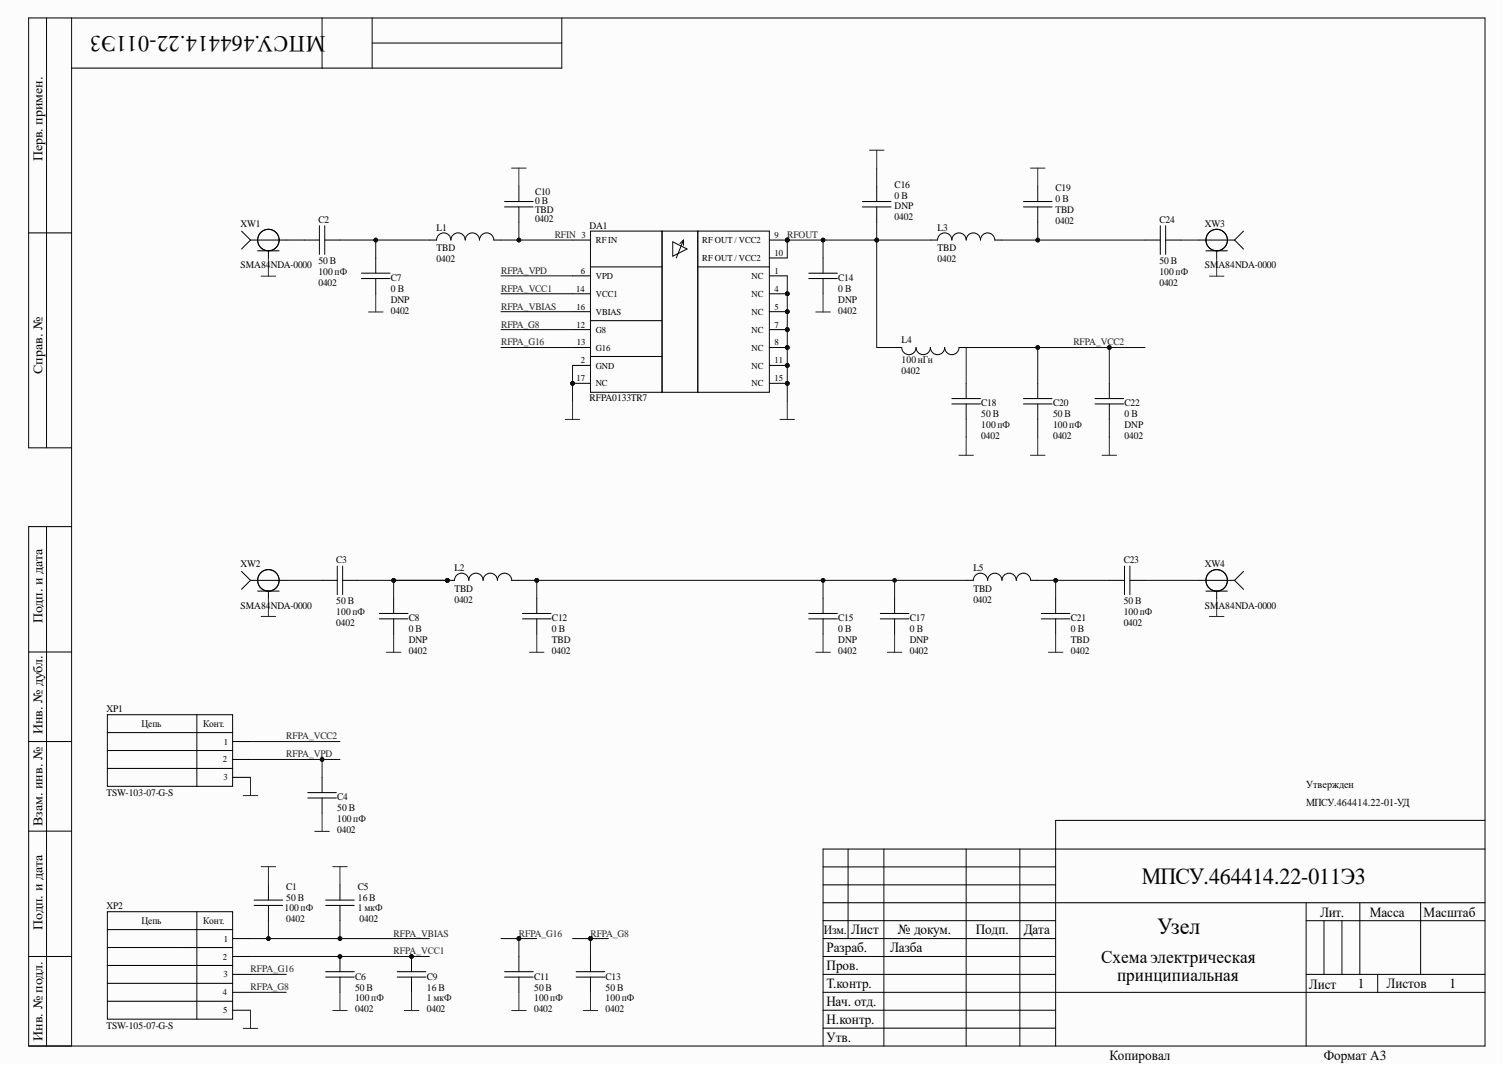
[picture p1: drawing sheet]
<svg xmlns="http://www.w3.org/2000/svg" width="420mm" height="297mm" viewBox="0 0 420 297" stroke-linecap="round" stroke-linejoin="round" font-family="sans-serif">
<g fill="#fcfcfc">
<path d="M0 0h419.5v296.7h-419.5z" fill-rule="evenodd"/>
<path d="M0 0h419.5v296.7h-419.5z" fill-rule="evenodd"/>
</g>
<g fill="none" stroke="#000" stroke-width=".28">
<path d="M13 5v119.9M20 5v286.8M89.9 5v14M103.9 12h52.9M103.9 5v14M156.8 5v14h-136.8M8 65h12M20 124.9h-12v-119.9h406.5v286.8h-406.5v-144.9h12M13 146.9v144.9M8 181.8h12M8 206.8h12M8 231.8h12"/>
<path d="M229.7 236.8h184.8M229.7 236.8v55M236.7 236.8v25M246.7 236.8v55M269.7 236.8v55M284.7 236.8v55M414.5 228.8h-119.8v63M229.7 251.8h184.8M229.7 246.8h65M229.7 241.8h65M229.7 256.8h65M364.6 256.8h49.9"/>
<path d="M364.6 251.8v40M369.6 256.8v15M374.6 256.8v15M379.6 251.8v20M396.5 251.8v20M8 266.8h12M229.7 276.8h184.8M229.7 271.8h65M229.7 266.8h65M229.7 261.8h65M364.6 271.8h49.9M384.6 271.8v5"/>
<path d="M229.7 286.8h65M229.7 281.8h65"/>
</g>
<circle cx="219.7" cy="81.9" r=".51" fill="#0e0e0e"/>
<circle cx="219.7" cy="81.9" r=".51" fill="none" stroke="#0e0e0e" stroke-width=".28"/>
<circle cx="219.7" cy="86.9" r=".51" fill="#0e0e0e"/>
<circle cx="219.7" cy="86.9" r=".51" fill="none" stroke="#0e0e0e" stroke-width=".28"/>
<circle cx="219.7" cy="91.9" r=".51" fill="#0e0e0e"/>
<circle cx="219.7" cy="91.9" r=".51" fill="none" stroke="#0e0e0e" stroke-width=".28"/>
<circle cx="219.7" cy="96.9" r=".51" fill="#0e0e0e"/>
<circle cx="219.7" cy="96.9" r=".51" fill="none" stroke="#0e0e0e" stroke-width=".28"/>
<circle cx="219.7" cy="67" r=".51" fill="#0e0e0e"/>
<circle cx="219.7" cy="67" r=".51" fill="none" stroke="#0e0e0e" stroke-width=".28"/>
<circle cx="219.7" cy="101.9" r=".51" fill="#0e0e0e"/>
<circle cx="219.7" cy="101.9" r=".51" fill="none" stroke="#0e0e0e" stroke-width=".28"/>
<circle cx="219.7" cy="106.9" r=".51" fill="#0e0e0e"/>
<circle cx="219.7" cy="106.9" r=".51" fill="none" stroke="#0e0e0e" stroke-width=".28"/>
<circle cx="159.8" cy="106.9" r=".51" fill="#0e0e0e"/>
<circle cx="159.8" cy="106.9" r=".51" fill="none" stroke="#0e0e0e" stroke-width=".28"/>
<path d="M159.8 67h5M214.7 76.9h5M214.7 81.9h5M159.8 101.9h5" fill="none" stroke="#000" stroke-width=".28"/>
<circle cx="219.7" cy="81.9" r=".51" fill="#0e0e0e"/>
<circle cx="219.7" cy="81.9" r=".51" fill="none" stroke="#0e0e0e" stroke-width=".28"/>
<path d="M214.7 86.9h5" fill="none" stroke="#000" stroke-width=".28"/>
<circle cx="219.7" cy="86.9" r=".51" fill="#0e0e0e"/>
<circle cx="219.7" cy="86.9" r=".51" fill="none" stroke="#0e0e0e" stroke-width=".28"/>
<path d="M159.8 76.9h5M214.7 91.9h5" fill="none" stroke="#000" stroke-width=".28"/>
<circle cx="219.7" cy="91.9" r=".51" fill="#0e0e0e"/>
<circle cx="219.7" cy="91.9" r=".51" fill="none" stroke="#0e0e0e" stroke-width=".28"/>
<path d="M214.7 96.9h5" fill="none" stroke="#000" stroke-width=".28"/>
<circle cx="219.7" cy="96.9" r=".51" fill="#0e0e0e"/>
<circle cx="219.7" cy="96.9" r=".51" fill="none" stroke="#0e0e0e" stroke-width=".28"/>
<path d="M214.7 67h5" fill="none" stroke="#000" stroke-width=".28"/>
<circle cx="219.7" cy="67" r=".51" fill="#0e0e0e"/>
<circle cx="219.7" cy="67" r=".51" fill="none" stroke="#0e0e0e" stroke-width=".28"/>
<path d="M214.7 71.9h5M214.7 101.9h5" fill="none" stroke="#000" stroke-width=".28"/>
<circle cx="219.7" cy="101.9" r=".51" fill="#0e0e0e"/>
<circle cx="219.7" cy="101.9" r=".51" fill="none" stroke="#0e0e0e" stroke-width=".28"/>
<path d="M159.8 91.9h5M159.8 96.9h5M159.8 81.9h5M214.7 106.9h5" fill="none" stroke="#000" stroke-width=".28"/>
<circle cx="219.7" cy="106.9" r=".51" fill="#0e0e0e"/>
<circle cx="219.7" cy="106.9" r=".51" fill="none" stroke="#0e0e0e" stroke-width=".28"/>
<path d="M159.8 86.9h5M159.8 106.9h5" fill="none" stroke="#000" stroke-width=".28"/>
<circle cx="159.8" cy="106.9" r=".51" fill="#0e0e0e"/>
<circle cx="159.8" cy="106.9" r=".51" fill="none" stroke="#0e0e0e" stroke-width=".28"/>
<g fill="none" stroke="#000" stroke-width=".28">
<path d="M140.8 56.2h8M140.8 57.7h8M144.8 52v4.2M144.8 57.7v4.3M285.7 56.2h8M285.7 57.7h8M289.7 52v4.2M289.7 57.7v4.3M84.9 67h4.3M89.2 63v7.9M90.6 63v7.9M90.6 67h4.3"/>
<path d="M119.9 67h2a2 2 0 0 1 2-2 2 2 0 0 1 2 2 2 2 0 0 1 2-2 2 2 0 0 1 2 2 2 2 0 0 1 1.9-2 2 2 0 0 1 2 2 2 2 0 0 1 2-2 2 2 0 0 1 2 2h2M164.8 64.5h20v44.9h-20zM164.8 74.4h20M184.8 64.5h10v44.9h-10zM187.8 67.5l4 2-4 2zM190.8 67l-2 4.9M190.8 67v1.4M190.8 67l-1 1M194.8 64.5h19.9v44.9h-19.9zM194.8 74.4h19.9M225.7 77.7h8M225.7 76.2h8"/>
<path d="M229.7 71.9v4.3M229.7 77.7v4.2M319.6 67h4.3M323.9 63v8M325.4 63v8M325.4 67h4.2M164.8 89.4h20M164.8 99.4h20M249.7 96.9h2a2 2 0 0 0 2 2 2 2 0 0 0 2-2 2 2 0 0 0 2 2 2 2 0 0 0 2-2 2 2 0 0 0 2 2 2 2 0 0 0 2-2 2 2 0 0 0 2 2 2 2 0 0 0 2-2h2M265.7 112.7h8M265.7 111.2h8M269.7 106.9v4.3"/>
<path d="M269.7 112.7v4.2M285.7 112.7h8M285.7 111.2h8M289.7 106.9v4.3M289.7 112.7v4.2M305.6 112.7h8M305.6 111.2h8M309.6 106.9v4.3M309.6 112.7v4.2M89.9 216.8v4.3M85.9 221.1h8M85.9 222.6h8"/>
<path d="M89.9 222.6v4.2M140.8 271h8M140.8 272.5h8M144.8 266.8v4.2M144.8 272.5v4.3M160.8 271h8M160.8 272.5h8M164.8 266.8v4.2M164.8 272.5v4.3"/>
</g>
<g fill="none" stroke="#262626" stroke-width=".28">
<path d="M142.8 46.9h4.1M144.8 46.9v5.1M242.7 41.9h4M244.7 41.9v5.1M287.6 46.9h4.1M289.7 46.9v5.1M102.8 87h4.1M104.9 81.9v5.1M227.7 87h4.1M229.7 81.9v5.1M157.8 117h4M159.8 111.9v5.1"/>
<path d="M217.7 117h4.1M219.7 111.9v5.1M267.7 127h4M269.7 121.9v5.1M287.6 127h4.1M289.7 121.9v5.1M307.6 127h4.1M309.6 121.9v5.1M87.9 231.9h4M89.9 226.8v5.1M144.8 276.8v5M164.8 276.8v5"/>
<path d="M142.8 281.8h4.1M162.8 281.8h4"/>
</g>
<circle cx="164.8" cy="261.8" r=".51" fill="#0e0e0e"/>
<circle cx="164.8" cy="261.8" r=".51" fill="none" stroke="#0e0e0e" stroke-width=".28"/>
<circle cx="144.8" cy="261.8" r=".51" fill="#0e0e0e"/>
<circle cx="144.8" cy="261.8" r=".51" fill="none" stroke="#0e0e0e" stroke-width=".28"/>
<path d="M70.9 252.5h8M70.9 251h8M74.9 246.8v4.2M74.9 252.5v4.3" fill="none" stroke="#000" stroke-width=".28"/>
<circle cx="94.9" cy="266.8" r=".51" fill="#0e0e0e"/>
<circle cx="94.9" cy="266.8" r=".51" fill="none" stroke="#0e0e0e" stroke-width=".28"/>
<path d="M90.9 271h8M90.9 272.5h8M94.9 266.8v4.2" fill="none" stroke="#000" stroke-width=".28"/>
<circle cx="94.9" cy="266.8" r=".51" fill="#0e0e0e"/>
<circle cx="94.9" cy="266.8" r=".51" fill="none" stroke="#0e0e0e" stroke-width=".28"/>
<path d="M94.9 272.5v4.3" fill="none" stroke="#000" stroke-width=".28"/>
<circle cx="114.9" cy="266.8" r=".51" fill="#0e0e0e"/>
<circle cx="114.9" cy="266.8" r=".51" fill="none" stroke="#0e0e0e" stroke-width=".28"/>
<path d="M110.9 271h8M110.9 272.5h8M114.9 266.8v4.2" fill="none" stroke="#000" stroke-width=".28"/>
<circle cx="114.9" cy="266.8" r=".51" fill="#0e0e0e"/>
<circle cx="114.9" cy="266.8" r=".51" fill="none" stroke="#0e0e0e" stroke-width=".28"/>
<g fill="none" stroke="#000" stroke-width=".28">
<path d="M240.7 57.7h8M240.7 56.2h8M244.7 52v4.2M244.7 57.7v4.3M67.4 64.5l2.5 2.5M69.9 67h10M69.9 67l-2.5 2.4M71.9 70h6M74.9 70v1.9M100.9 77.7h8M100.9 76.2h8M104.9 71.9v4.3"/>
<path d="M104.9 77.7v4.2M259.7 67h2a2 2 0 0 1 2-2 2 2 0 0 1 2 2 2 2 0 0 1 2-2 2 2 0 0 1 2 2 2 2 0 0 1 2-2 2 2 0 0 1 2 2 2 2 0 0 1 2-2 2 2 0 0 1 2 2h2M334.6 67h10M336.6 70h6M339.6 70v1.9M344.6 67l2.5 2.5M347.1 64.5l-2.5 2.5M67.4 159.4l2.5 2.5M347.1 159.4l-2.5 2.5M69.9 161.9h10M69.9 161.9l-2.5 2.5M71.9 164.9h6"/>
<path d="M74.9 164.9v2M334.6 161.9h10M336.6 164.9h6M339.6 164.9v2M344.6 161.9l2.5 2.5M30 199.3h34.9v20h-34.9zM54.9 199.3v20M30 204.3h34.9M30 209.3h34.9M30 214.3h34.9M64.9 206.8h5M64.9 211.8h5"/>
<path d="M64.9 216.8h5M30 254.3h34.9v30h-34.9zM30 259.3h34.9M54.9 254.3v30M90.9 252.5h8M90.9 251h8M94.9 246.8v4.2M94.9 252.5v4.3M30 264.3h34.9M30 269.3h34.9M30 274.3h34.9M30 279.3h34.9"/>
<path d="M64.9 261.8h5M64.9 266.8h5M64.9 271.8h5M64.9 276.8h5M114.9 272.5v4.3M64.9 281.8h5"/>
<circle cx="74.9" cy="67" r="3"/>
<circle cx="339.6" cy="67" r="3"/>
<circle cx="74.9" cy="161.9" r="3"/>
<circle cx="339.6" cy="161.9" r="3"/>
</g>
<g fill="none" stroke="#262626" stroke-width=".28">
<path d="M72.9 77h4M74.9 71.9v5.1M337.6 77h4M339.6 71.9v5.1M72.9 171.9h4M74.9 166.9v5M337.6 171.9h4M339.6 166.9v5M69.9 216.8v5.1M67.9 221.9h4.1M72.9 241.7h4.1M74.9 241.7v5.1"/>
<path d="M92.9 241.7h4M94.9 241.7v5.1M94.9 276.8v5M114.9 276.8v5M67.9 286.8h4.1M69.9 281.8v5M92.9 281.8h4M112.8 281.8h4.1"/>
</g>
<circle cx="219.7" cy="67" r=".51" fill="#0e0e0e"/>
<circle cx="219.7" cy="67" r=".51" fill="none" stroke="#0e0e0e" stroke-width=".28"/>
<path d="M94.1 157.9v8M95.6 157.9v8M89.9 161.9h4.2M95.6 161.9h4.3" fill="none" stroke="#000" stroke-width=".28"/>
<circle cx="124.9" cy="161.9" r=".51" fill="#0e0e0e"/>
<circle cx="124.9" cy="161.9" r=".51" fill="none" stroke="#0e0e0e" stroke-width=".28"/>
<path d="M124.9 161.9h2a2 2 0 0 1 2-2 2 2 0 0 1 2 2 2 2 0 0 1 1.9-2 2 2 0 0 1 2 2 2 2 0 0 1 2-2 2 2 0 0 1 2 2 2 2 0 0 1 2-2 2 2 0 0 1 2 2" fill="none" stroke="#000" stroke-width=".28"/>
<circle cx="124.9" cy="161.9" r=".51" fill="#0e0e0e"/>
<g fill="none" stroke="#0e0e0e" stroke-width=".28">
<path d="M94.9 67h10v4.9"/>
<circle cx="124.9" cy="161.9" r=".51"/>
</g>
<g fill="none" stroke="#000" stroke-width=".28">
<path d="M313.9 157.9v8M315.4 157.9v8M105.9 172.6h8M105.9 171.1h8M109.9 166.9v4.2M109.9 172.6v4.3M142.8 161.9h2M145.8 172.6h8M145.8 171.1h8M149.8 166.9v4.2M149.8 172.6v4.3M225.7 171.1h8"/>
<path d="M225.7 172.6h8M229.7 166.9v4.2M229.7 172.6v4.3M245.7 171.1h8M245.7 172.6h8M249.7 166.9v4.2M249.7 172.6v4.3M269.7 161.9h2a2 2 0 0 1 2-2 2 2 0 0 1 2 2 2 2 0 0 1 2-2 2 2 0 0 1 2 2 2 2 0 0 1 2-2 2 2 0 0 1 2 2 2 2 0 0 1 2-2 2 2 0 0 1 2 2h2M290.7 171.1h7.9M290.7 172.6h7.9M294.7 166.9v4.2M294.7 172.6v4.3"/>
<path d="M309.6 161.9h4.3M315.4 161.9h4.2"/>
</g>
<path d="M109.9 176.9v5M149.8 176.9v5M229.7 176.9v5M249.7 176.9v5M294.7 176.9v5M107.8 181.9h4.1M147.8 181.9h4.1M227.7 181.9h4.1M247.7 181.9h4M292.6 181.9h4.1" fill="none" stroke="#262626" stroke-width=".28"/>
<circle cx="104.9" cy="67" r=".51" fill="#0e0e0e"/>
<g fill="none" stroke="#0e0e0e" stroke-width=".28">
<path d="M104.9 67h15"/>
<circle cx="104.9" cy="67" r=".51"/>
</g>
<circle cx="104.9" cy="67" r=".51" fill="#0e0e0e"/>
<g fill="none" stroke="#0e0e0e" stroke-width=".28">
<path d="M139.8 67h20"/>
<circle cx="104.9" cy="67" r=".51"/>
</g>
<circle cx="144.8" cy="67" r=".51" fill="#0e0e0e"/>
<g fill="none" stroke="#0e0e0e" stroke-width=".28">
<path d="M289.7 106.9v-10h19.9v10"/>
<circle cx="144.8" cy="67" r=".51"/>
</g>
<circle cx="289.7" cy="96.9" r=".51" fill="#0e0e0e"/>
<circle cx="289.7" cy="96.9" r=".51" fill="none" stroke="#0e0e0e" stroke-width=".28"/>
<circle cx="309.6" cy="96.9" r=".51" fill="#0e0e0e"/>
<g fill="none" stroke="#0e0e0e" stroke-width=".28">
<path d="M289.7 96.9h-20v10"/>
<circle cx="309.6" cy="96.9" r=".51"/>
</g>
<circle cx="289.7" cy="96.9" r=".51" fill="#0e0e0e"/>
<g fill="none" stroke="#0e0e0e" stroke-width=".28">
<path d="M309.6 96.9h10M269.7 116.9v5M289.7 116.9v5M309.6 116.9v5"/>
<circle cx="289.7" cy="96.9" r=".51"/>
</g>
<circle cx="309.6" cy="96.9" r=".51" fill="#0e0e0e"/>
<g fill="none" stroke="#0e0e0e" stroke-width=".28">
<path d="M139.8 76.9h20M139.8 86.9h20M139.8 81.9h20M139.8 96.9h20M139.8 91.9h20M159.8 101.9v10"/>
<circle cx="309.6" cy="96.9" r=".51"/>
</g>
<circle cx="159.8" cy="106.9" r=".51" fill="#0e0e0e"/>
<g fill="none" stroke="#0e0e0e" stroke-width=".28">
<path d="M219.7 76.9v35"/>
<circle cx="159.8" cy="106.9" r=".51"/>
</g>
<circle cx="219.7" cy="106.9" r=".51" fill="#0e0e0e"/>
<circle cx="219.7" cy="106.9" r=".51" fill="none" stroke="#0e0e0e" stroke-width=".28"/>
<circle cx="219.7" cy="101.9" r=".51" fill="#0e0e0e"/>
<circle cx="219.7" cy="101.9" r=".51" fill="none" stroke="#0e0e0e" stroke-width=".28"/>
<circle cx="219.7" cy="96.9" r=".51" fill="#0e0e0e"/>
<circle cx="219.7" cy="96.9" r=".51" fill="none" stroke="#0e0e0e" stroke-width=".28"/>
<circle cx="219.7" cy="91.9" r=".51" fill="#0e0e0e"/>
<circle cx="219.7" cy="91.9" r=".51" fill="none" stroke="#0e0e0e" stroke-width=".28"/>
<circle cx="219.7" cy="86.9" r=".51" fill="#0e0e0e"/>
<circle cx="219.7" cy="86.9" r=".51" fill="none" stroke="#0e0e0e" stroke-width=".28"/>
<circle cx="219.7" cy="81.9" r=".51" fill="#0e0e0e"/>
<g fill="none" stroke="#0e0e0e" stroke-width=".28">
<path d="M229.7 67v4.9"/>
<circle cx="219.7" cy="81.9" r=".51"/>
</g>
<circle cx="229.7" cy="67" r=".51" fill="#0e0e0e"/>
<g fill="none" stroke="#0e0e0e" stroke-width=".28">
<path d="M79.9 67h5M329.6 67h5M159.8 261.8h5v5"/>
<circle cx="229.7" cy="67" r=".51"/>
</g>
<circle cx="164.8" cy="261.8" r=".51" fill="#0e0e0e"/>
<g fill="none" stroke="#0e0e0e" stroke-width=".28">
<path d="M139.8 261.8h5v5"/>
<circle cx="164.8" cy="261.8" r=".51"/>
</g>
<circle cx="144.8" cy="261.8" r=".51" fill="#0e0e0e"/>
<g fill="none" stroke="#0e0e0e" stroke-width=".28">
<path d="M144.8 261.8h5"/>
<circle cx="144.8" cy="261.8" r=".51"/>
</g>
<circle cx="144.8" cy="261.8" r=".51" fill="#0e0e0e"/>
<g fill="none" stroke="#0e0e0e" stroke-width=".28">
<path d="M164.8 261.8h5"/>
<circle cx="144.8" cy="261.8" r=".51"/>
</g>
<circle cx="164.8" cy="261.8" r=".51" fill="#0e0e0e"/>
<g fill="none" stroke="#0e0e0e" stroke-width=".28">
<path d="M244.7 62v5h15"/>
<circle cx="164.8" cy="261.8" r=".51"/>
</g>
<circle cx="244.7" cy="67" r=".51" fill="#0e0e0e"/>
<g fill="none" stroke="#0e0e0e" stroke-width=".28">
<path d="M244.7 47v5M144.8 62v5"/>
<circle cx="244.7" cy="67" r=".51"/>
</g>
<circle cx="144.8" cy="67" r=".51" fill="#0e0e0e"/>
<g fill="none" stroke="#0e0e0e" stroke-width=".28">
<path d="M289.7 62v5"/>
<circle cx="144.8" cy="67" r=".51"/>
</g>
<circle cx="289.7" cy="67" r=".51" fill="#0e0e0e"/>
<g fill="none" stroke="#0e0e0e" stroke-width=".28">
<path d="M244.7 67h-25v4.9"/>
<circle cx="289.7" cy="67" r=".51"/>
</g>
<circle cx="219.7" cy="67" r=".51" fill="#0e0e0e"/>
<circle cx="219.7" cy="67" r=".51" fill="none" stroke="#0e0e0e" stroke-width=".28"/>
<circle cx="229.7" cy="67" r=".51" fill="#0e0e0e"/>
<circle cx="229.7" cy="67" r=".51" fill="none" stroke="#0e0e0e" stroke-width=".28"/>
<circle cx="244.7" cy="67" r=".51" fill="#0e0e0e"/>
<g fill="none" stroke="#0e0e0e" stroke-width=".28">
<path d="M244.7 67v29.9h5"/>
<circle cx="244.7" cy="67" r=".51"/>
</g>
<circle cx="244.7" cy="67" r=".51" fill="#0e0e0e"/>
<g fill="none" stroke="#0e0e0e" stroke-width=".28">
<path d="M279.7 67h39.9"/>
<circle cx="244.7" cy="67" r=".51"/>
</g>
<circle cx="289.7" cy="67" r=".51" fill="#0e0e0e"/>
<g fill="none" stroke="#0e0e0e" stroke-width=".28">
<path d="M74.9 256.8v5"/>
<circle cx="289.7" cy="67" r=".51"/>
</g>
<circle cx="74.9" cy="261.8" r=".51" fill="#0e0e0e"/>
<g fill="none" stroke="#0e0e0e" stroke-width=".28">
<path d="M94.9 261.8h25"/>
<circle cx="74.9" cy="261.8" r=".51"/>
</g>
<circle cx="94.9" cy="261.8" r=".51" fill="#0e0e0e"/>
<g fill="none" stroke="#0e0e0e" stroke-width=".28">
<path d="M94.9 256.8v5h-25M69.9 271.8h10M69.9 276.8h10M69.9 266.8h50"/>
<circle cx="94.9" cy="261.8" r=".51"/>
</g>
<circle cx="94.9" cy="261.8" r=".51" fill="#0e0e0e"/>
<circle cx="94.9" cy="261.8" r=".51" fill="none" stroke="#0e0e0e" stroke-width=".28"/>
<circle cx="74.9" cy="261.8" r=".51" fill="#0e0e0e"/>
<g fill="none" stroke="#0e0e0e" stroke-width=".28">
<path d="M69.9 211.8h20v5M69.9 206.8h25"/>
<circle cx="74.9" cy="261.8" r=".51"/>
</g>
<circle cx="89.9" cy="211.8" r=".51" fill="#0e0e0e"/>
<g fill="none" stroke="#0e0e0e" stroke-width=".28">
<path d="M89.9 211.8h5"/>
<circle cx="89.9" cy="211.8" r=".51"/>
</g>
<circle cx="89.9" cy="211.8" r=".51" fill="#0e0e0e"/>
<g fill="none" stroke="#0e0e0e" stroke-width=".28">
<path d="M109.9 161.9h15"/>
<circle cx="89.9" cy="211.8" r=".51"/>
</g>
<circle cx="109.9" cy="161.9" r=".51" fill="#0e0e0e"/>
<circle cx="109.9" cy="161.9" r=".51" fill="none" stroke="#0e0e0e" stroke-width=".28"/>
<circle cx="124.9" cy="161.9" r=".51" fill="#0e0e0e"/>
<g fill="none" stroke="#0e0e0e" stroke-width=".28">
<path d="M99.9 161.9h10v5"/>
<circle cx="124.9" cy="161.9" r=".51"/>
</g>
<circle cx="109.9" cy="161.9" r=".51" fill="#0e0e0e"/>
<g fill="none" stroke="#0e0e0e" stroke-width=".28">
<path d="M109.9 161.9h15"/>
<circle cx="109.9" cy="161.9" r=".51"/>
</g>
<circle cx="109.9" cy="161.9" r=".51" fill="#0e0e0e"/>
<circle cx="109.9" cy="161.9" r=".51" fill="none" stroke="#0e0e0e" stroke-width=".28"/>
<circle cx="124.9" cy="161.9" r=".51" fill="#0e0e0e"/>
<g fill="none" stroke="#0e0e0e" stroke-width=".28">
<path d="M144.8 161.9h5"/>
<circle cx="124.9" cy="161.9" r=".51"/>
</g>
<circle cx="149.8" cy="161.9" r=".51" fill="#0e0e0e"/>
<g fill="none" stroke="#0e0e0e" stroke-width=".28">
<path d="M149.8 161.9v5"/>
<circle cx="149.8" cy="161.9" r=".51"/>
</g>
<circle cx="149.8" cy="161.9" r=".51" fill="#0e0e0e"/>
<g fill="none" stroke="#0e0e0e" stroke-width=".28">
<path d="M79.9 161.9h10M249.7 161.9v5"/>
<circle cx="149.8" cy="161.9" r=".51"/>
</g>
<circle cx="249.7" cy="161.9" r=".51" fill="#0e0e0e"/>
<g fill="none" stroke="#0e0e0e" stroke-width=".28">
<path d="M149.8 161.9h119.9M319.6 161.9h15"/>
<circle cx="249.7" cy="161.9" r=".51"/>
</g>
<circle cx="149.8" cy="161.9" r=".51" fill="#0e0e0e"/>
<circle cx="149.8" cy="161.9" r=".51" fill="none" stroke="#0e0e0e" stroke-width=".28"/>
<circle cx="229.7" cy="161.9" r=".51" fill="#0e0e0e"/>
<g fill="none" stroke="#0e0e0e" stroke-width=".28">
<path d="M229.7 161.9v5"/>
<circle cx="229.7" cy="161.9" r=".51"/>
</g>
<circle cx="229.7" cy="161.9" r=".51" fill="#0e0e0e"/>
<g fill="none" stroke="#0e0e0e" stroke-width=".28">
<path d="M294.7 161.9v5"/>
<circle cx="229.7" cy="161.9" r=".51"/>
</g>
<circle cx="294.7" cy="161.9" r=".51" fill="#0e0e0e"/>
<g fill="none" stroke="#0e0e0e" stroke-width=".28">
<path d="M289.7 161.9h19.9"/>
<circle cx="294.7" cy="161.9" r=".51"/>
</g>
<circle cx="294.7" cy="161.9" r=".51" fill="#0e0e0e"/>
<circle cx="294.7" cy="161.9" r=".51" fill="none" stroke="#0e0e0e" stroke-width=".28"/>
<g font-size="6.4">
<text x="90.8" y="9.9" transform="rotate(-180 90.8 9.9)">МПСУ.464414.22-011Э3</text>
<text x="318.7" y="246.5">МПСУ.464414.22-011Э3</text>
<text x="323.1" y="260.5">Узел</text>
</g>
<g font-size="5.1">
<text x="307.4" y="268.5">Схемаэлектрическая</text>
<text x="311.8" y="273.5">принципиальная</text>
</g>
<g font-size="3.9">
<text x="368.5" y="255.6">Лит.</text>
<text x="382.3" y="255.6">Масса</text>
<text x="397.4" y="255.6">Масштаб</text>
<text x="237.6" y="260.6">Лист</text>
<text x="250.6" y="260.6">№ докум.</text>
<text x="272.4" y="260.6">Подп.</text>
<text x="285.7" y="260.6">Дата</text>
<text x="230.7" y="265.6">Разраб.</text>
<text x="248.4" y="265.6">Лазба</text>
<text x="230.7" y="270.6">Пров.</text>
<text x="230.7" y="275.6">Т.контр.</text>
<text x="365.3" y="275.8">Лист</text>
<text x="379" y="275.6">1</text>
<text x="387" y="275.6">Листов</text>
<text x="404.6" y="275.6">1</text>
<text x="230.7" y="280.6">Нач. отд.</text>
<text x="230.7" y="285.6">Н.контр.</text>
<text x="230.7" y="290.6">Утв.</text>
<text x="309.7" y="295.6">Копировал</text>
<text x="369.5" y="295.6">Формат А3</text>
</g>
<g font-size="3.7">
<text x="11.8" y="45" transform="rotate(-90 11.8 45)">Перв. примен.</text>
<text x="11.8" y="104.3" transform="rotate(-90 11.8 104.3)">Справ. №</text>
<text x="11.8" y="173.8" transform="rotate(-90 11.8 173.8)">Подп. и дата</text>
<text x="11.8" y="204.8" transform="rotate(-90 11.8 204.8)">Инв. № дубл.</text>
<text x="11.8" y="230.3" transform="rotate(-90 11.8 230.3)">Взам. инв. №</text>
<text x="11.8" y="259.3" transform="rotate(-90 11.8 259.3)">Подп. и дата</text>
<text x="11.8" y="290.3" transform="rotate(-90 11.8 290.3)">Инв. № подл.</text>
</g>
<text font-size="3.5" x="229.9" y="260.5">Изм.</text>
<g font-size="3">
<text x="364.6" y="219.9">Утвержден</text>
<text x="364.6" y="224.8">МПСУ.464414.22-01-УД</text>
</g>
<g font-size="2.8">
<text x="249.7" y="52.4">C16</text>
<text x="294.6" y="53.4">C19</text>
<text x="149.3" y="56.8">0 В</text>
<text x="149.3" y="59.4">TBD</text>
<text x="149.3" y="54.4">C10</text>
<text x="249.7" y="55.4">0 В</text>
<text x="249.7" y="58.4">DNP</text>
<text x="294.6" y="56.3">0 В</text>
<text x="294.6" y="59.4">TBD</text>
<text x="67.1" y="63.4">XW1</text>
<text x="88.9" y="62.1">C2</text>
<text x="121.9" y="64.4">L1</text>
<text x="149.3" y="61.8">0402</text>
<text x="164.6" y="63.9">DA1</text>
<text x="249.7" y="61.3">0402</text>
<text x="261.7" y="64.4">L3</text>
<text x="294.6" y="62.3">0402</text>
<text x="323.6" y="62.1">C24</text>
<text x="336.3" y="63.4">XW3</text>
<text x="121.9" y="70.1">TBD</text>
<text x="261.7" y="70.1">TBD</text>
<text x="67.1" y="74.9">SMA84</text>
<text x="75.6" y="74.9">NDA-0000</text>
<text x="88.9" y="73.7">50 В</text>
<text x="88.9" y="76.7">100пФ</text>
<text x="121.9" y="73.2">0402</text>
<text x="261.7" y="73.2">0402</text>
<text x="323.6" y="73.7">50 В</text>
<text x="323.6" y="76.7">100пФ</text>
<text x="336.3" y="74.9">SM</text>
<text x="340.1" y="74.9">A84NDA-0000</text>
<text x="88.9" y="79.8">0402</text>
<text x="109.1" y="81.5">0 В</text>
<text x="109.1" y="78.4">C7</text>
<text x="234" y="81.5">0 В</text>
<text x="234" y="78.4">C14</text>
<text x="323.6" y="79.8">0402</text>
<text x="109.1" y="84.5">DNP</text>
<text x="109.1" y="87.6">0402</text>
<text x="234" y="84.5">DNP</text>
<text x="234" y="87.6">0402</text>
<text x="251.7" y="95.6">L4</text>
<text x="251.7" y="101.3">100нГн</text>
<text x="251.7" y="104.4">0402</text>
<text x="164.6" y="111.8">RFPA0133TR7</text>
<text x="273.9" y="113.4">C18</text>
<text x="293.9" y="113.4">C20</text>
<text x="313.9" y="113.4">C22</text>
<text x="273.9" y="116.4">50 В</text>
<text x="273.9" y="119.4">100пФ</text>
<text x="293.9" y="116.4">50 В</text>
<text x="293.9" y="119.4">100пФ</text>
<text x="313.9" y="116.4">0 В</text>
<text x="313.9" y="119.4">DNP</text>
<text x="273.9" y="122.5">0402</text>
<text x="293.9" y="122.5">0402</text>
<text x="313.9" y="122.5">0402</text>
<text x="67.1" y="158.3">XW2</text>
<text x="93.9" y="157">C3</text>
<text x="126.8" y="159.3">L2</text>
<text x="271.7" y="159.3">L5</text>
<text x="313.6" y="157">C23</text>
<text x="336.3" y="158.3">XW4</text>
<text x="126.8" y="165.1">TBD</text>
<text x="271.7" y="165.1">TBD</text>
<text x="67.1" y="169.9">SMA84</text>
<text x="75.6" y="169.9">NDA-0000</text>
<text x="93.9" y="168.6">50 В</text>
<text x="93.9" y="171.6">100пФ</text>
<text x="114.1" y="173.3">C8</text>
<text x="126.8" y="168.2">0402</text>
<text x="154.1" y="173.3">C12</text>
<text x="234" y="173.3">C15</text>
<text x="253.9" y="173.3">C17</text>
<text x="271.7" y="168.2">0402</text>
<text x="298.9" y="173.3">C21</text>
<text x="313.6" y="168.6">50 В</text>
<text x="313.6" y="171.6">100пФ</text>
<text x="336.3" y="169.9">SM</text>
<text x="340.1" y="169.9">A84NDA-0000</text>
<text x="93.9" y="174.7">0402</text>
<text x="114.1" y="176.4">0 В</text>
<text x="114.1" y="179.4">DNP</text>
<text x="154.1" y="176.4">0 В</text>
<text x="154.1" y="179.4">TBD</text>
<text x="234" y="176.4">0 В</text>
<text x="234" y="179.4">DNP</text>
<text x="253.9" y="176.4">0 В</text>
<text x="253.9" y="179.4">DNP</text>
<text x="298.9" y="176.4">0 В</text>
<text x="298.9" y="179.4">TBD</text>
<text x="313.6" y="174.7">0402</text>
<text x="114.1" y="182.5">0402</text>
<text x="154.1" y="182.5">0402</text>
<text x="234" y="182.5">0402</text>
<text x="253.9" y="182.5">0402</text>
<text x="298.9" y="182.5">0402</text>
<text x="29.7" y="198.5">XP1</text>
<text x="39.5" y="202.8">Цепь</text>
<text x="56.7" y="202.8">Конт.</text>
<text x="29.7" y="222.1">TSW-103-07-G-S</text>
<text x="94.1" y="226.3">50 В</text>
<text x="94.1" y="223.2">C4</text>
<text x="94.1" y="229.3">100пФ</text>
<text x="94.1" y="232.4">0402</text>
<text x="79.9" y="251.2">50 В</text>
<text x="79.9" y="248.2">C1</text>
<text x="99.9" y="251.2">16 В</text>
<text x="99.9" y="248.2">C5</text>
<text x="29.7" y="253.4">XP2</text>
<text x="39.5" y="257.7">Цепь</text>
<text x="56.7" y="257.7">Конт.</text>
<text x="79.4" y="254.2">100пФ</text>
<text x="79.9" y="257.2">0402</text>
<text x="99.9" y="254.2">1 мкФ</text>
<text x="100.4" y="257.2">0402</text>
<text x="99.1" y="273.2">C6</text>
<text x="119.1" y="273.2">C9</text>
<text x="149.1" y="273.2">C11</text>
<text x="169" y="273.2">C13</text>
<text x="99.1" y="276.3">50 В</text>
<text x="99.1" y="279.3">100пФ</text>
<text x="119.1" y="276.3">16 В</text>
<text x="119.1" y="279.3">1 мкФ</text>
<text x="149.1" y="276.3">50 В</text>
<text x="149.1" y="279.3">100пФ</text>
<text x="169" y="276.3">50 В</text>
<text x="169" y="279.3">100пФ</text>
<text x="29.7" y="286.9">TSW-105-07-G-S</text>
<text x="99.1" y="282.4">0402</text>
<text x="119.1" y="282.4">0402</text>
<text x="149.1" y="282.4">0402</text>
<text x="169" y="282.4">0402</text>
</g>
<g font-size="2.8" fill="#262626">
<text x="154.8" y="66.3">RFIN 3</text>
<text x="219.7" y="66.3">RFOUT</text>
<text x="139.9" y="76.4">RFPA_VPD</text>
<text x="139.9" y="81.4">RFPA_VСС1</text>
<text x="139.9" y="86.4">RFPA_VBIAS</text>
<text x="139.9" y="91.4">RFPA_G8</text>
<text x="139.9" y="96.4">RFPA_G16</text>
<text x="299.6" y="96.4">RFPA_VCC2</text>
<text x="79.9" y="206.2">RFPA_VCC2</text>
<text x="79.9" y="211.2">RFPA_VPD</text>
<text x="109.8" y="261.2">RFPA_VBIAS</text>
<text x="144.9" y="261.2">RFPA_G16</text>
<text x="164.8" y="261.2">RFPA_G8</text>
<text x="109.8" y="266.2">RFPA_VСС1</text>
<text x="69.9" y="271.2">RFPA_G16</text>
<text x="69.9" y="276.2">RFPA_G8</text>
</g>
<g font-size="2.5">
<text x="166.3" y="67.8">RF IN</text>
<text x="196" y="67.8">RF OUT / VCC2</text>
<text x="216.2" y="66.4">9</text>
<text x="216.2" y="71.4">10</text>
<text x="162.1" y="76.4">6</text>
<text x="166.3" y="77.8">VPD</text>
<text x="196" y="72.8">RF OUT / VCC2</text>
<text x="209.8" y="77.8">NC</text>
<text x="216.2" y="76.4">1</text>
<text x="160.8" y="81.4">14</text>
<text x="166.3" y="82.8">VCC1</text>
<text x="209.8" y="82.8">NC</text>
<text x="216.2" y="81.4">4</text>
<text x="160.9" y="86.4">16</text>
<text x="166.3" y="87.8">VBIAS</text>
<text x="209.8" y="87.8">NC</text>
<text x="216.2" y="86.4">5</text>
<text x="160.9" y="91.4">12</text>
<text x="166.3" y="92.8">G8</text>
<text x="209.8" y="92.8">NC</text>
<text x="216.2" y="91.4">7</text>
<text x="161" y="96.4">13</text>
<text x="162.1" y="101.3">2</text>
<text x="166.3" y="97.8">G16</text>
<text x="209.8" y="97.8">NC</text>
<text x="216.2" y="96.4">8</text>
<text x="216.2" y="101.3">11</text>
<text x="160.9" y="106.3">17</text>
<text x="166.3" y="102.8">GND</text>
<text x="166.3" y="107.8">NC</text>
<text x="209.8" y="102.8">NC</text>
<text x="209.8" y="107.8">NC</text>
<text x="216.2" y="106.3">15</text>
<text x="62.5" y="207.7">1</text>
<text x="62.2" y="212.7">2</text>
<text x="62.4" y="217.7">3</text>
<text x="62.5" y="262.7">1</text>
<text x="62.2" y="267.6">2</text>
<text x="62.4" y="272.6">3</text>
<text x="62.2" y="277.6">4</text>
<text x="62.3" y="282.6">5</text>
</g>
</svg>
